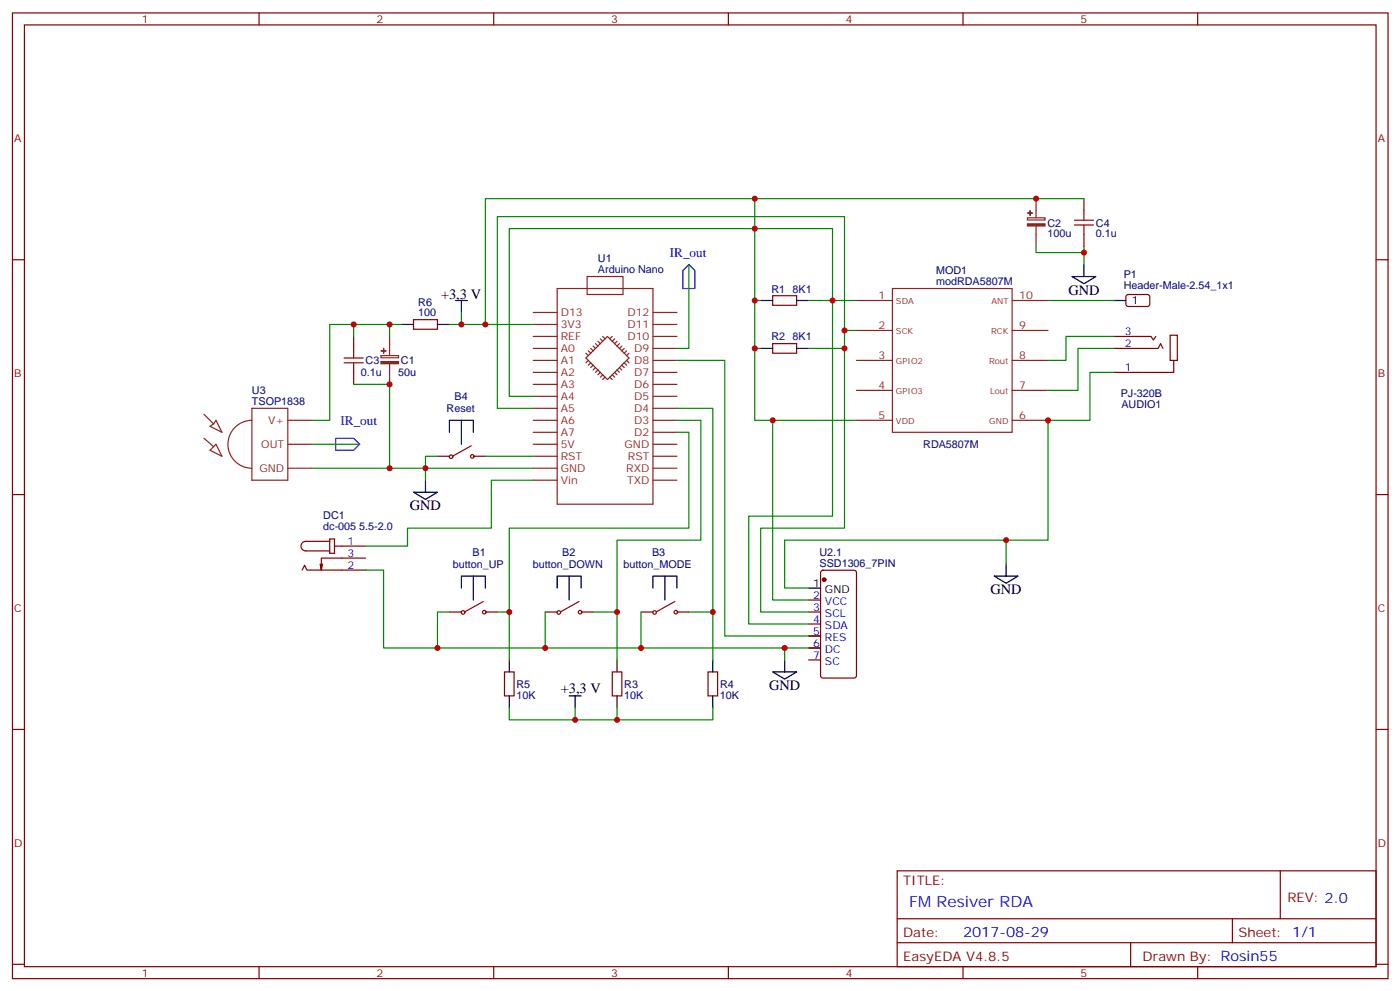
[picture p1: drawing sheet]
<svg xmlns="http://www.w3.org/2000/svg" width="413mm" height="292mm" viewBox="0 0 413 292" stroke-linecap="round" stroke-linejoin="round" font-family="sans-serif">
<g fill="none" stroke="#870000" stroke-width=".35">
<path d="M3.7 3.8h405.3v284.3h-405.3zM7.2 7.3h398.3v277.3h-398.3zM76.3 3.8v3.5M145.5 3.8v3.5M214.6 3.8v3.5M283.8 3.8v3.5M352.9 3.8v3.5M319.4 58.5v3.5M3.7 76.5h3.5M319.4 69.1v3.5M405.5 76.5h3.5M104.2 99.1v3.5"/>
<path d="M121.8 94.1h7.1v2.8h-7.1zM227.7 87.1h7v2.8h-7zM328.2 99.1h11l.7 1 .7-1M332 86.9l.5-.2 5.9 .1 .4 .6-.1 2.4-.6 .4h-5.9l-.4-.7v-2.1zM344.8 98.7h2.1v7.4h-2.1zM104.2 109.6v3.6M227.7 101.2h7v2.8h-7zM328.2 102.6h13.1l.7-1.4 .7 1.4M345.9 106.1v3.5h-17.7M128.9 134.3h3.5M139.5 134.3h3.5M3.7 145.6h3.5"/>
<path d="M97.2 158.7h1.4v4.2h-1.4zM97.2 159.4h-7.1a1.41 1.41 0 0 0-1.4 1.4 1.41 1.41 0 0 0 1.4 1.4h7.1M405.5 145.6h3.5M89 167.9l.7-1.5 .8 1.5h17.2M95 166.1l-.3 1.8M98.6 160.8h9.1M107.7 164.3h-13v3.6l-.4-1.8M238.3 176.7h3.5M242 168.1l.5-.2h9.2l.6 .4 .1 30.6-.5 .7h-9.4l-.7-.4v-30.6zM132.4 180.2h3.6M143 180.2h3.5M148.7 197.8h2.8v7.1h-2.8z"/>
<path d="M160.7 180.2h3.5M171.2 180.2h3.6M180.4 197.8h2.8v7.1h-2.8zM188.9 180.2h3.5M199.5 180.2h3.5M208.6 197.8h2.9v7.1h-2.9zM238.3 180.2h3.5M238.3 183.7h3.5M238.3 187.3h3.5M238.3 190.8h3.5M238.3 194.3h3.5M3.7 214.8h3.5"/>
<path d="M405.5 214.8h3.5M264.4 256.4h141.1v28.2h-141.1zM377.3 256.4v14.1M264.4 270.5h141.1M264.4 277.6h141.1M333.2 277.6v7M363.1 270.5v7.1M3.7 283.9h3.5M76.3 284.6v3.5M145.5 284.6v3.5M214.6 284.6v3.5M283.8 284.6v3.5"/>
<path d="M352.9 284.6v3.5M405.5 283.9h3.5"/>
</g>
<g fill="none" stroke="#8c2424" stroke-width=".35">
<path d="M305.3 58.5v5.6M302.8 64.1h5.1v.7h-5.1zM305.3 66.6v6M114.8 99.1v5.6M157.1 95.5h7.1M157.1 99.1h7.1M157.1 92h7.1M164.2 84.9h28.2v63.5h-28.2zM173 81.4h10.6v5.3h-10.6zM176.9 99.8l.7 .7M177.6 99.1l.7 .7M179 99.1l6.3 6.3-6.3 6.4-6.4-6.4z"/>
<path d="M180.4 99.1l-.7 .7M181.1 99.8l-.7 .7M192.4 95.5h7.1M192.4 99.1h7.1M192.4 92h7.1M252.4 88.5h10.6M252.4 97.3h10.6M263 84.9h35.2v42.4h-35.2zM298.2 88.5h10.6M298.2 97.3h10.6M112.3 104.7h5.1v.6h-5.1zM114.8 107.2v6"/>
<path d="M157.1 102.6h7.1M157.1 106.1h7.1M157.1 109.6h7.1M157.1 113.2h7.1M157.1 116.7h7.1M172.6 104l.8 .7M173.4 103.3l.7 .7M173.4 106.1l-.8 .7M174.1 102.6l.7 .7M174.1 106.8l-.7 .7M174.8 101.9l.7 .7M174.8 107.5l-.7 .7"/>
<path d="M175.5 101.2l.7 .7M175.5 108.2l-.7 .7M176.2 100.5l.7 .7M176.2 108.9l-.7 .7M176.9 109.6l-.7 .7M177.6 110.3l-.7 .8M178.3 111.1l-.7 .7M179.7 111.1l.7 .7M180.4 110.3l.7 .8M181.1 109.6l.7 .7M181.8 108.9l.7 .7M181.8 100.5l-.7 .7"/>
<path d="M182.5 108.2l.7 .7M182.5 101.2l-.7 .7M183.2 107.5l.7 .7M183.2 101.9l-.7 .7M183.9 106.8l.7 .7M183.9 102.6l-.7 .7M184.6 106.1l.7 .7M184.6 103.3l-.7 .7M185.3 104l-.7 .7M192.4 102.6h7.1M192.4 106.1h7.1M192.4 109.6h7.1"/>
<path d="M192.4 113.2h7.1M192.4 116.7h7.1M252.4 106.1h10.6M252.4 114.9h10.6M298.2 106.1h10.6M298.2 114.9h10.6M60.1 122l2.8 2.8M60.1 129l2.8 2.5M63.6 130.8l1.8 3.5-3.5-1.7zM63.6 123.8l1.8 3.5-3.5-1.8 1-.7zM74.2 123.8a7.1 7.1 0 0 0-7 7 7.1 7.1 0 0 0 7 7.1M74.2 120.2h10.6v21.2h-10.6z"/>
<path d="M84.8 123.8h7.1M84.8 130.8h7.1M84.8 137.9h7.1M157.1 120.2h7.1M157.1 123.8h7.1M157.1 127.3h7.1M157.1 130.8h7.1M157.1 134.3h7.1M157.1 137.9h7.1M192.4 120.2h7.1M192.4 123.8h7.1M192.4 127.3h7.1"/>
<path d="M192.4 130.8h7.1M192.4 134.3h7.1M192.4 137.9h7.1M252.4 123.8h10.6M298.2 123.8h10.6M157.1 141.4h7.1M192.4 141.4h7.1"/>
</g>
<g fill="none" stroke="#000" stroke-width=".35">
<path d="M319.4 77.9v3.5M118.3 95.5h3.5M128.9 95.5h3.5M134.2 88.5h3.5M136 88.5v3.5M224.2 88.5h3.5M234.7 88.5h3.6M315.9 81.4h7l-3.5 2.1zM328.2 88.5h3.6M224.2 102.6h3.5M234.7 102.6h3.6M132.4 127.3v-3.5h7.1v3.5"/>
<path d="M136 123.8v7M121.8 144.9h7.1l-3.5 2.1zM125.4 141.4v3.5M136 173.1v-3.5h7v3.5M139.5 169.6v7.1M164.2 173.1v-3.5h7v3.5M167.7 169.6v7.1M192.4 173.1v-3.5h7.1v3.5M195.9 169.6v7.1M238.3 173.1h3.5M292.9 169.6h7.1l-3.5 2.1zM296.5 166.1v3.5"/>
<path d="M150.1 194.3v3.5M181.8 194.3v3.5M210 194.3v3.5M227.7 197.8h7l-3.5 2.2zM231.2 194.3v3.5M238.3 187.3h3.5M238.3 190.8h3.5M150.1 204.9v3.5M167.7 204.9h3.5M169.5 204.9v3.5M181.8 204.9v3.5M210 204.9v3.5"/>
</g>
<circle cx="242.9" cy="170.7" r=".53" fill="#870000" stroke="#870000" stroke-width=".35"/>
<g fill="none" stroke="#a10000" stroke-width=".35">
<path d="M316.6 66.3h5.6M316.6 64.8h5.6M319.4 62v2.8M319.4 66.3v2.8M101.4 106.8h5.6M101.4 105.4h5.6M104.2 102.6v2.8M104.2 106.8v2.8M138.9 131.3l-5.4 2.9M142.4 177.1l-5.4 3M170.6 177.1l-5.4 3M198.8 177.1l-5.3 3"/>
<circle cx="132.9" cy="134.5" r=".53"/>
<circle cx="139.2" cy="134.4" r=".53"/>
<circle cx="136.4" cy="180.3" r=".53"/>
<circle cx="142.7" cy="180.2" r=".53"/>
<circle cx="164.7" cy="180.3" r=".53"/>
<circle cx="170.9" cy="180.2" r=".53"/>
<circle cx="192.9" cy="180.3" r=".53"/>
<circle cx="199.2" cy="180.2" r=".53"/>
</g>
<g fill="#8c2424" stroke="#8c2424" stroke-width=".35">
<path d="M112.3 106.5h5.1v.6h-5.1z"/>
<path d="M112.3 103.3h1.4z"/>
<path d="M113 102.6l.1 1.4z"/>
<path d="M302.8 65.9h5.1v.6h-5.1z"/>
<path d="M302.8 62.7l1.4 .1z"/>
<path d="M303.5 62l.1 1.4z"/>
</g>
<path d="M203 77.9l1.8 1.8v5.2h-3.6v-5.2zM98.9 129h5.3l1.8 1.8-1.8 1.8h-5.3z" fill="none" stroke="#00f" stroke-width=".35"/>
<g fill="none" stroke="#008700" stroke-width=".35">
<path d="M222.4 58.5h97M203 77.9v24.7h-3.5M305.3 72.6v1.8h14.1M319.4 72.6v5.3M104.2 95.5h-7v28.3h-5.3M114.8 95.5v3.6M118.3 95.5h-14.1v3.6M132.4 95.5h3.6M143 95.5h14.1M222.4 88.5v-30h-79.4v37h-7v-3.5M224.2 88.5h-1.8v14.1M238.3 88.5h7v63.5h-24.7v31.7h17.7"/>
<path d="M248.8 97.3h3.6M252.4 88.5h-7.1v-21.2h-95.2v49.4h7M308.8 88.5h19.4M328.2 99.1h-14.1v7h-5.3M104.2 113.2h10.6v24.7M199.5 106.1h14.1v81.2h24.7M224.2 102.6h-1.8v21.2h5.3M238.3 102.6h10.5v-38.8h-102.3v56.4h10.6M248.8 102.6v52.9h-24.6v24.7h14.1M328.2 109.6h-7v14.2h-12.4v35.2h-12.3M328.2 102.6h-10.6v12.3h-8.8M91.9 137.9h65.2"/>
<path d="M91.9 130.8h14.1M128.9 134.3h-3.5v7.1M143 134.3h14.1M199.5 120.2h10.5v74.1M199.5 123.8h7v35.2h-24.7v21.2h-7M199.5 127.3h3.5v28.2h-52.9v38.8M252.4 123.8h-24.7v52.9h10.6M157.1 141.4h-12.3v14.1h-24.7v5.3h-12.4M107.7 167.9h5.3v22.9h15.9M296.5 166.1v-7.1h-65.3v14.1h7.1M132.4 180.2h-3.5v10.6h31.8M146.5 180.2h3.6"/>
<path d="M160.7 180.2v10.6h28.2M181.8 180.2v14.1M188.9 180.2v10.6h42.3M203 180.2h7M238.3 190.8h-7.1v3.5M150.1 208.4v3.5h19.4M169.5 208.4v3.5h12.3M181.8 208.4v3.5h28.2v-3.5"/>
</g>
<g fill="#c00">
<circle cx="143" cy="95.5" r=".88"/>
<circle cx="305.3" cy="58.5" r=".88"/>
<circle cx="222.4" cy="102.6" r=".88"/>
<circle cx="150.1" cy="180.2" r=".88"/>
<circle cx="181.8" cy="180.2" r=".88"/>
<circle cx="210" cy="180.2" r=".88"/>
<circle cx="308.8" cy="123.8" r=".88"/>
<circle cx="128.9" cy="190.8" r=".88"/>
<circle cx="114.8" cy="113.2" r=".88"/>
<circle cx="114.8" cy="137.9" r=".88"/>
<circle cx="125.4" cy="137.9" r=".88"/>
<circle cx="114.8" cy="95.5" r=".88"/>
<circle cx="136" cy="95.5" r=".88"/>
<circle cx="160.7" cy="190.8" r=".88"/>
<circle cx="188.9" cy="190.8" r=".88"/>
<circle cx="248.8" cy="97.3" r=".88"/>
<circle cx="245.3" cy="88.5" r=".88"/>
<circle cx="248.8" cy="102.6" r=".88"/>
<circle cx="231.2" cy="190.8" r=".88"/>
<circle cx="181.8" cy="211.9" r=".88"/>
<circle cx="169.5" cy="211.9" r=".88"/>
<circle cx="104.2" cy="95.5" r=".88"/>
<circle cx="319.4" cy="74.4" r=".88"/>
<circle cx="296.5" cy="159" r=".88"/>
<circle cx="227.7" cy="123.8" r=".88"/>
<circle cx="222.4" cy="88.5" r=".88"/>
<circle cx="222.4" cy="67.3" r=".88"/>
<circle cx="222.4" cy="58.5" r=".88"/>
</g>
<text font-size="4.6" fill="#00f" x="267.9" y="267">FM Resiver RDA</text>
<g font-size="4.2">
<text x="130" y="88.1">+3,3 V</text>
<text x="314.8" y="86.7">GND</text>
<text x="120.8" y="150.2">GND</text>
<text x="291.9" y="174.9">GND</text>
<text x="226.6" y="203.1">GND</text>
<text x="165.2" y="204.2">+3,3 V</text>
</g>
<text font-size="4.2" fill="#00f" x="283.8" y="275.8">2017-08-29</text>
<g font-size="3.9" fill="#00f">
<text x="197.4" y="75.7">IR_out</text>
<text x="100.4" y="125">IR_out</text>
</g>
<g font-size="3.9" fill="#800">
<text x="266.1" y="260.6">TITLE:</text>
<text x="379.4" y="265.6">REV: 2.0</text>
<text x="266.1" y="275.8">Date:</text>
<text x="364.9" y="275.8">Sheet: 1/1</text>
<text x="266.1" y="282.9">EasyEDA V4.8.5</text>
<text x="336.7" y="282.9">Drawn By: Rosin55</text>
</g>
<g font-size="3.2" fill="#800">
<text x="41.8" y="6.8">1</text>
<text x="110.9" y="6.8">2</text>
<text x="180.1" y="6.8">3</text>
<text x="249.2" y="6.8">4</text>
<text x="318.3" y="6.8">5</text>
<text x="4.2" y="41.9">A</text>
<text x="406" y="41.9">A</text>
<text x="4.2" y="111.1">B</text>
<text x="406" y="111.1">B</text>
<text x="4.2" y="180.2">C</text>
<text x="406" y="180.2">C</text>
<text x="4.2" y="249.3">D</text>
<text x="406" y="249.3">D</text>
<text x="41.8" y="287.6">1</text>
<text x="110.9" y="287.6">2</text>
<text x="180.1" y="287.6">3</text>
<text x="249.2" y="287.6">4</text>
<text x="318.3" y="287.6">5</text>
</g>
<g font-size="3.2" fill="#000080">
<text x="308.6" y="69.7">100u</text>
<text x="308.6" y="66.7">C2</text>
<text x="322.9" y="69.7">0.1u</text>
<text x="322.9" y="66.7">C4</text>
<text x="176.2" y="77.2">U1</text>
<text x="176.2" y="80.4">Arduino Nano</text>
<text x="275.8" y="83.9">modRDA5807M</text>
<text x="275.8" y="80.7">MOD1</text>
<text x="331.1" y="82">P1</text>
<text x="227.3" y="86.1">R1</text>
<text x="233.6" y="86.1">8K1</text>
<text x="331.1" y="85.1">Header-Male-2.54_1x1</text>
<text x="123.2" y="93.1">100</text>
<text x="123.2" y="90.1">R6</text>
<text x="227.3" y="100.2">R2</text>
<text x="233.6" y="100.2">8K1</text>
<text x="107.7" y="107.3">C3</text>
<text x="118.1" y="107.3">C1</text>
<text x="106.3" y="110.8">0.1u</text>
<text x="117.3" y="110.8">50u</text>
<text x="74.2" y="119.2">TSOP1838</text>
<text x="74.2" y="116">U3</text>
<text x="133.9" y="117.8">B4</text>
<text x="330.3" y="116.9">PJ-320B</text>
<text x="131.6" y="121.4">Reset</text>
<text x="330.4" y="120.1">AUDIO1</text>
<text x="272.1" y="131.9">RDA5807M</text>
<text x="95.3" y="152.9">DC1</text>
<text x="95.3" y="156.1">dc-005 5.5-2.0</text>
<text x="133.4" y="167.2">button_UP</text>
<text x="139.2" y="163.7">B1</text>
<text x="157" y="167.2">button_DOWN</text>
<text x="165.7" y="163.7">B2</text>
<text x="183.7" y="167.2">button_MODE</text>
<text x="192.2" y="163.7">B3</text>
<text x="241.5" y="166.8">SSD1306_7PIN</text>
<text x="241.5" y="163.7">U2.1</text>
<text x="152.2" y="202.5">R5</text>
<text x="183.9" y="202.5">R3</text>
<text x="212.2" y="202.5">R4</text>
<text x="152.2" y="205.7">10K</text>
<text x="183.9" y="205.7">10K</text>
<text x="212.2" y="205.7">10K</text>
</g>
<g font-size="3.2" fill="#8d2323">
<text x="258.8" y="88.1">1</text>
<text x="300.4" y="88.1">10</text>
<text x="165.2" y="93.1">D13</text>
<text x="184.9" y="93.1">D12</text>
<text x="165.2" y="100.1">REF</text>
<text x="165.2" y="96.6">3V3</text>
<text x="184.9" y="96.6">D11</text>
<text x="184.9" y="100.1">D10</text>
<text x="258.8" y="96.9">2</text>
<text x="300.4" y="96.9">9</text>
<text x="165.2" y="107.2">A1</text>
<text x="165.2" y="103.6">A0</text>
<text x="186.9" y="103.6">D9</text>
<text x="186.9" y="107.2">D8</text>
<text x="258.8" y="105.8">3</text>
<text x="300.4" y="105.8">8</text>
<text x="165.2" y="110.7">A2</text>
<text x="186.9" y="110.7">D7</text>
<text x="165.2" y="117.8">A4</text>
<text x="165.2" y="114.2">A3</text>
<text x="186.9" y="114.2">D6</text>
<text x="186.9" y="117.8">D5</text>
<text x="258.8" y="114.6">4</text>
<text x="300.4" y="114.6">7</text>
<text x="79" y="124.8">V+</text>
<text x="165.2" y="124.8">A6</text>
<text x="165.2" y="121.3">A5</text>
<text x="186.9" y="121.3">D4</text>
<text x="186.9" y="124.8">D3</text>
<text x="258.8" y="123.4">5</text>
<text x="300.4" y="123.4">6</text>
<text x="77" y="131.9">OUT</text>
<text x="165.2" y="131.9">5V</text>
<text x="165.2" y="128.3">A7</text>
<text x="184.1" y="131.9">GND</text>
<text x="186.9" y="128.3">D2</text>
<text x="165.2" y="135.4">RST</text>
<text x="185" y="135.4">RST</text>
<text x="76.5" y="138.9">GND</text>
<text x="165.2" y="142.5">Vin</text>
<text x="165.2" y="138.9">GND</text>
<text x="184.5" y="138.9">RXD</text>
<text x="184.8" y="142.5">TXD</text>
</g>
<g font-size="3.2">
<text x="333.5" y="89.5">1</text>
<text x="239.6" y="172.8">1</text>
<text x="243.1" y="174.6">GND</text>
</g>
<g font-size="3.2" fill="#00f">
<text x="331.5" y="98.7">3</text>
<text x="331.5" y="102.2">2</text>
<text x="331.5" y="109.3">1</text>
<text x="102.4" y="160.4">1</text>
<text x="102.4" y="167.5">2</text>
<text x="102.4" y="164">3</text>
<text x="239.6" y="176.3">2</text>
<text x="239.6" y="179.8">3</text>
<text x="243.1" y="178.1">VCC</text>
<text x="239.6" y="183.4">4</text>
<text x="243.1" y="181.6">SCL</text>
<text x="243.1" y="185.1">SDA</text>
<text x="239.6" y="186.9">5</text>
<text x="239.6" y="190.4">6</text>
<text x="243.1" y="188.7">RES</text>
<text x="239.6" y="194">7</text>
<text x="243.1" y="192.2">DC</text>
<text x="243.1" y="195.7">SC</text>
</g>
<g font-size="2.5" fill="#8d2323">
<text x="264" y="89.5">SDA</text>
<text x="292.1" y="89.5">ANT</text>
<text x="264" y="98.4">SCK</text>
<text x="292" y="98.4">RCK</text>
<text x="264" y="107.2">GPIO2</text>
<text x="291.4" y="107.2">Rout</text>
<text x="264" y="116">GPIO3</text>
<text x="291.8" y="116">Lout</text>
<text x="264" y="124.8">VDD</text>
<text x="291.5" y="124.8">GND</text>
</g>
</svg>
